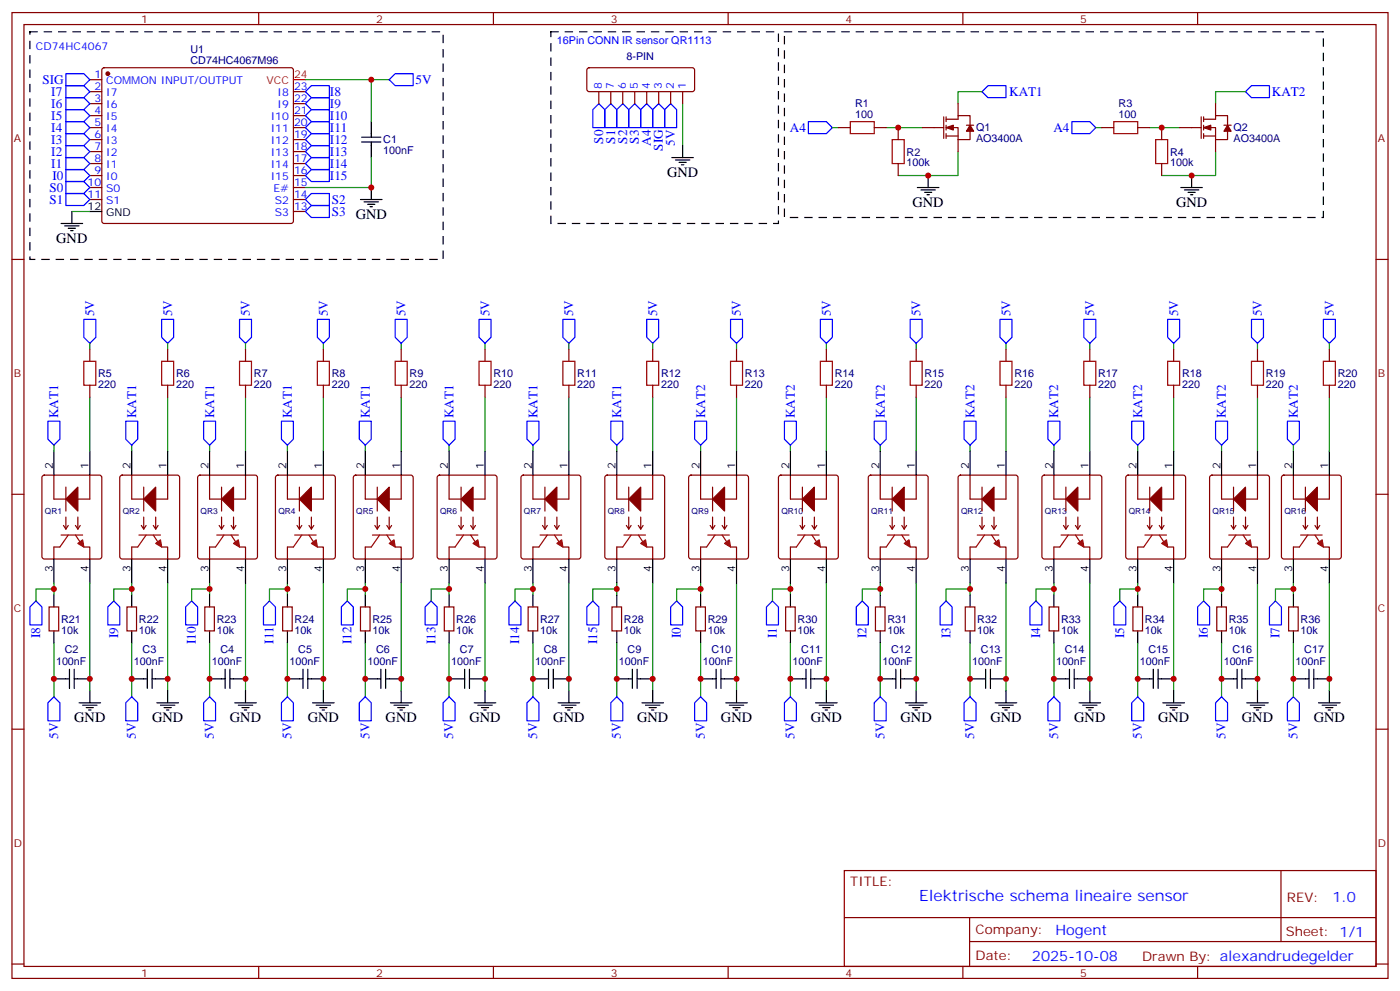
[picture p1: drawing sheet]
<svg xmlns="http://www.w3.org/2000/svg" width="412mm" height="292mm" viewBox="0 0 412 292" stroke-linecap="round" stroke-linejoin="round" font-family="sans-serif">
<g fill="none" stroke="#870000" stroke-width=".35">
<path d="M3.5 3.7h405.4v284.3h-405.4zM7.1 7.2h398.2v277.3h-398.2zM76.2 3.7v3.5M145.3 3.7v3.5M214.5 3.7v3.5M283.6 3.7v3.5M352.8 3.7v3.5M26.5 37.6h3.5M26.5 23.5h3.5M26.5 27h3.5M26.5 30.5h3.5M26.5 34h3.5"/>
<path d="M30.2 20.1l.5-.2h55l.5 .2 .2 .5v44.5l-.2 .5-.5 .2h-55l-.5-.2-.2-.5v-44.5zM86.4 37.6h3.6M86.4 27h3.6M86.4 30.5h3.6M86.4 34h3.6M173.1 20.1l.5-.2h30.3l.5 .2 .2 .5v5.7l-.2 .5-.5 .2h-30.3l-.5-.2-.2-.5v-5.7zM176.4 27v3.5M179.9 27v3.5M183.4 27v3.5M187 27v3.5M190.5 27v3.5M194 27v3.5"/>
<path d="M197.6 27v3.5M201.1 27v3.5M246.9 37.6h3.6M257.5 37.6h3.6M264.6 37.6v3.5M271.6 37.6h6.4M278 34.4v6.3M278.7 35.1h3.5v-1.1h3.6v3.6M278.7 37.6h3.5v3.5M278.7 34.4v1.4M278.7 36.9v1.4M278.7 39.3v1.4"/>
<path d="M282.2 30.5v3.5M284.7 36.9h2.1M285.8 38.3v2.8h-3.6M324.6 37.6h3.5M335.1 37.6h3.6M342.2 37.6v3.5M347.5 37.6h6.3M353.8 34.4v6.3M354.5 35.1h3.6v-1.1h3.5v3.6M354.5 37.6h3.6v3.5M354.5 34.4v1.4M354.5 36.9v1.4"/>
<path d="M354.5 39.3v1.4M358.1 30.5v3.5M360.5 36.9h2.2M361.6 38.3v2.8h-3.5M26.5 41.1h3.5M26.5 44.6h3.5M26.5 48.2h3.5M26.5 51.7h3.5M26.5 55.2h3.5M26.5 58.7h3.5M86.4 41.1h3.6M86.4 44.6h3.6"/>
<path d="M86.4 48.2h3.6M86.4 51.7h3.6M86.4 55.2h3.6M86.4 58.7h3.6M264.6 48.2v3.5M278.7 40h3.5M282.2 41.1v3.5M342.2 48.2v3.5M354.5 40h3.6M358.1 41.1v3.5M3.5 76.4h3.6M86.4 62.3h3.6"/>
<path d="M405.3 76.4h3.6M26.5 102.8v3.6M26.5 113.4v3.5M49.4 102.8v3.6M49.4 113.4v3.5M72.3 102.8v3.6M72.3 113.4v3.5M95.2 102.8v3.6M95.2 113.4v3.5M118.2 102.8v3.6M118.2 113.4v3.5M142.9 102.8v3.6"/>
<path d="M142.9 113.4v3.5M167.6 102.8v3.6M167.6 113.4v3.5M192.3 102.8v3.6M192.3 113.4v3.5M217 102.8v3.6M217 113.4v3.5M243.4 102.8v3.6M243.4 113.4v3.5M269.9 102.8v3.6M269.9 113.4v3.5M296.3 102.8v3.6"/>
<path d="M296.3 113.4v3.5M321 102.8v3.6M321 113.4v3.5M345.7 102.8v3.6M345.7 113.4v3.5M370.4 102.8v3.6M370.4 113.4v3.5M391.6 102.8v3.6M391.6 113.4v3.5M15.9 139.9v7h10.6v-7M38.8 139.9v7h10.6v-7M61.7 139.9v7h10.6v-7"/>
<path d="M84.7 139.9v7h10.5v-7M107.6 139.9v7h10.6v-7M132.3 139.9v7h10.6v-7M157 139.9v7h10.6v-7M181.7 139.9v7h10.6v-7M206.4 139.9v7h10.6v-7M232.8 139.9v7h10.6v-7M259.3 139.9v7h10.6v-7M285.8 139.9v7h10.5v-7M310.4 139.9v7h10.6v-7M335.1 139.9v7h10.6v-7M359.8 139.9v7h10.6v-7"/>
<path d="M381 139.9v7h10.6v-7M3.5 145.5h3.6M12.6 140.1l.5-.2h16.2l.5 .2 .2 .5v23.3l-.2 .5-.5 .2h-16.2l-.5-.3-.3-.4v-23.3zM18.7 154.7l.7 1.1M19.4 143.4v7.1M19.4 152.2v3.6M20.1 154.7l-.7 1.1M22.2 154.7l.7 1.1M22.9 152.2v3.6M23.6 154.7l-.7 1.1M35.5 140.1l.5-.2h16.2l.5 .2 .2 .5v23.3l-.2 .5-.5 .2h-16.2l-.5-.3-.2-.4v-23.3zM41.6 154.7l.7 1.1"/>
<path d="M42.3 143.4v7.1M42.3 152.2v3.6M43 154.7l-.7 1.1M45.2 154.7l.7 1.1M45.9 152.2v3.6M46.6 154.7l-.7 1.1M58.4 140.1l.5-.2h16.2l.5 .2 .2 .5v23.3l-.2 .5-.5 .2h-16.2l-.5-.3-.2-.4v-23.3zM64.6 154.7l.7 1.1M65.3 143.4v7.1M65.3 152.2v3.6M66 154.7l-.7 1.1M68.1 154.7l.7 1.1"/>
<path d="M68.8 152.2v3.6M69.5 154.7l-.7 1.1M81.4 140.1l.4-.2h16.3l.5 .2 .2 .5v23.3l-.3 .5-.4 .2h-16.3l-.5-.3-.2-.4v-23.3zM87.5 154.7l.7 1.1M88.2 143.4v7.1M88.2 152.2v3.6M88.9 154.7l-.7 1.1M91 154.7l.7 1.1M91.7 152.2v3.6M92.4 154.7l-.7 1.1M104.3 140.1l.5-.2h16.2l.5 .2 .2 .5v23.3l-.2 .5-.5 .2h-16.2l-.5-.3-.2-.4v-23.3zM110.4 154.7l.7 1.1"/>
<path d="M111.1 143.4v7.1M111.1 152.2v3.6M111.8 154.7l-.7 1.1M113.9 154.7l.8 1.1M114.7 152.2v3.6M115.4 154.7l-.7 1.1M129 140.1l.5-.2h16.2l.5 .2 .2 .5v23.3l-.2 .5-.5 .2h-16.2l-.5-.3-.2-.4v-23.3zM135.1 154.7l.7 1.1M135.8 143.4v7.1M135.8 152.2v3.6M136.5 154.7l-.7 1.1M138.6 154.7l.7 1.1"/>
<path d="M139.3 152.2v3.6M140.1 154.7l-.8 1.1M153.7 140.1l.5-.2h16.2l.5 .2 .2 .5v23.3l-.2 .5-.5 .2h-16.2l-.5-.3-.2-.4v-23.3zM159.8 154.7l.7 1.1M160.5 143.4v7.1M160.5 152.2v3.6M161.2 154.7l-.7 1.1M163.3 154.7l.7 1.1M164 152.2v3.6M164.7 154.7l-.7 1.1M178.4 140.1l.5-.2h16.2l.5 .2 .2 .5v23.3l-.2 .5-.5 .2h-16.2l-.5-.3-.2-.4v-23.3zM184.5 154.7l.7 1.1"/>
<path d="M185.2 143.4v7.1M185.2 152.2v3.6M185.9 154.7l-.7 1.1M188 154.7l.7 1.1M188.7 152.2v3.6M189.4 154.7l-.7 1.1M203.1 140.1l.5-.2h16.2l.5 .2 .2 .5v23.3l-.2 .5-.5 .2h-16.2l-.5-.3-.3-.4v-23.3zM209.2 154.7l.7 1.1M209.9 143.4v7.1M209.9 152.2v3.6M210.6 154.7l-.7 1.1M212.7 154.7l.7 1.1"/>
<path d="M213.4 152.2v3.6M214.1 154.7l-.7 1.1M229.5 140.1l.5-.2h16.2l.5 .2 .2 .5v23.3l-.2 .5-.5 .2h-16.2l-.5-.3-.2-.4v-23.3zM235.7 154.7l.7 1.1M236.4 143.4v7.1M236.4 152.2v3.6M237.1 154.7l-.7 1.1M239.2 154.7l.7 1.1M239.9 152.2v3.6M240.6 154.7l-.7 1.1M256 140.1l.5-.2h16.2l.5 .2 .2 .5v23.3l-.2 .5-.5 .2h-16.2l-.5-.3-.2-.4v-23.3zM262.1 154.7l.7 1.1"/>
<path d="M262.8 143.4v7.1M262.8 152.2v3.6M263.5 154.7l-.7 1.1M265.6 154.7l.7 1.1M266.3 152.2v3.6M267.1 154.7l-.8 1.1M282.5 140.1l.4-.2h16.3l.5 .2 .2 .5v23.3l-.3 .5-.4 .2h-16.3l-.5-.3-.2-.4v-23.3zM288.6 154.7l.7 1.1M289.3 143.4v7.1M289.3 152.2v3.6M290 154.7l-.7 1.1M292.1 154.7l.7 1.1"/>
<path d="M292.8 152.2v3.6M293.5 154.7l-.7 1.1M307.2 140.1l.4-.2h16.2l.5 .2 .3 .5v23.3l-.3 .5-.5 .2h-16.2l-.5-.3-.2-.4v-23.3zM313.3 154.7l.7 1.1M314 143.4v7.1M314 152.2v3.6M314.7 154.7l-.7 1.1M316.8 154.7l.7 1.1M317.5 152.2v3.6M318.2 154.7l-.7 1.1M331.8 140.1l.5-.2h16.2l.5 .2 .2 .5v23.3l-.2 .5-.5 .2h-16.2l-.5-.3-.2-.4v-23.3zM338 154.7l.7 1.1"/>
<path d="M338.7 143.4v7.1M338.7 152.2v3.6M339.4 154.7l-.7 1.1M341.5 154.7l.7 1.1M342.2 152.2v3.6M342.9 154.7l-.7 1.1M356.5 140.1l.5-.2h16.2l.5 .2 .2 .5v23.3l-.2 .5-.5 .2h-16.2l-.5-.3-.2-.4v-23.3zM362.7 154.7l.7 1.1M363.4 143.4v7.1M363.4 152.2v3.6M364.1 154.7l-.7 1.1M366.2 154.7l.7 1.1"/>
<path d="M366.9 152.2v3.6M367.6 154.7l-.7 1.1M377.7 140.1l.5-.2h16.2l.5 .2 .2 .5v23.3l-.2 .5-.5 .2h-16.2l-.5-.3-.2-.4v-23.3zM383.8 154.7l.7 1.1M384.5 143.4v7.1M384.5 152.2v3.6M385.2 154.7l-.7 1.1M387.3 154.7l.8 1.1M388.1 152.2v3.6M388.8 154.7l-.7 1.1M405.3 145.5h3.6M14.5 178.7h2.8v7h-2.8z"/>
<path d="M17.6 161h-1.7v3.6M24.7 161h1.8v3.6M37.4 178.7h2.8v7h-2.8zM40.6 161h-1.8v3.6M47.6 161h1.8v3.6M60.3 178.7h2.8v7h-2.8zM63.5 161h-1.8v3.6M70.6 161h1.7v3.6M83.3 178.7h2.8v7h-2.8zM86.4 161h-1.7v3.6M93.5 161h1.7v3.6M106.2 178.7h2.8v7h-2.8z"/>
<path d="M109.4 161h-1.8v3.6M116.4 161h1.8v3.6M130.9 178.7h2.8v7h-2.8zM134.1 161h-1.8v3.6M141.1 161h1.8v3.6M155.6 178.7h2.8v7h-2.8zM158.7 161h-1.7v3.6M165.8 161h1.8v3.6M180.3 178.7h2.8v7h-2.8zM183.4 161h-1.7v3.6M190.5 161h1.8v3.6M205 178.7h2.8v7h-2.8z"/>
<path d="M208.1 161h-1.7v3.6M215.2 161h1.8v3.6M231.4 178.7h2.8v7h-2.8zM234.6 161h-1.8v3.6M241.7 161h1.7v3.6M257.9 178.7h2.8v7h-2.8zM261.1 161h-1.8v3.6M268.1 161h1.8v3.6M284.3 178.7h2.9v7h-2.9zM287.5 161h-1.7v3.6M294.6 161h1.7v3.6M309 178.7h2.9v7h-2.9z"/>
<path d="M312.2 161h-1.8v3.6M319.3 161h1.7v3.6M333.7 178.7h2.8v7h-2.8zM336.9 161h-1.8v3.6M344 161h1.7v3.6M358.4 178.7h2.8v7h-2.8zM361.6 161h-1.8v3.6M368.7 161h1.7v3.6M379.6 178.7h2.8v7h-2.8zM382.8 161h-1.8v3.6M389.8 161h1.8v3.6M3.5 214.7h3.6"/>
<path d="M405.3 214.7h3.6M248.7 256.3h156.6v28.2h-156.6zM377.3 256.3v20.9M248.7 270.1h156.5M285.6 277.2h119.6M285.6 270.1v14.2M3.5 283.8h3.6M76.2 284.5v3.5M145.3 284.5v3.5M214.5 284.5v3.5M283.6 284.5v3.5M352.8 284.5v3.5"/>
<path d="M405.3 283.8h3.6"/>
</g>
<g fill="#870000" stroke="#870000" stroke-width=".35">
<path d="M19.4 146.9l3.5-3.5v7.1z"/>
<path d="M42.3 146.9l3.6-3.5v7.1z"/>
<path d="M65.3 146.9l3.5-3.5v7.1z"/>
<path d="M88.2 146.9l3.5-3.5v7.1z"/>
<path d="M111.1 146.9l3.6-3.5v7.1z"/>
<path d="M135.8 146.9l3.5-3.5v7.1z"/>
<path d="M160.5 146.9l3.5-3.5v7.1z"/>
<path d="M185.2 146.9l3.5-3.5v7.1z"/>
<path d="M209.9 146.9l3.5-3.5v7.1z"/>
<path d="M236.4 146.9l3.5-3.5v7.1z"/>
<path d="M262.8 146.9l3.5-3.5v7.1z"/>
<path d="M289.3 146.9l3.5-3.5v7.1z"/>
<path d="M314 146.9l3.5-3.5v7.1z"/>
<path d="M338.7 146.9l3.5-3.5v7.1z"/>
<path d="M363.4 146.9l3.5-3.5v7.1z"/>
<path d="M384.5 146.9l3.6-3.5v7.1z"/>
<path d="M278.7 37.6l2.1-.7v1.4z"/>
<path d="M285.8 36.9l1 1.7h-2.1z"/>
<path d="M354.5 37.6l2.2-.7v1.4z"/>
<path d="M361.6 36.9l1.1 1.7h-2.2z"/>
<circle cx="31.7" cy="21.7" r=".53"/>
</g>
<g fill="none" stroke="#000" stroke-width=".35">
<path d="M109.4 35.8v4.6M106.2 58.7h6.3M106.5 40.4h5.7M106.5 41.8h5.7M107.2 59.4h4.3M109.4 41.8v4.6M109.4 55.2v3.5M197.9 46.4h6.4M199 47.1h4.2M200 47.8h2.1M200.7 48.5h.7M201.1 42.9v3.5"/>
<path d="M270.2 55.2h6.4M271.3 55.9h4.2M272.3 56.6h2.2M273 57.3h.8M273.4 51.7v3.5M347.8 55.2h6.4M348.9 55.9h4.2M350 56.6h2.1M350.7 57.3h.7M351 51.7v3.5M18 65.8h6.3M19 66.5h4.3"/>
<path d="M20.1 67.2h2.1M20.8 67.9h.7M21.2 62.3v3.5M26.5 62.3h3.5M108.3 60.1h2.1M109 60.9h.7M15.9 132.8v7.1M26.5 132.8v7.1M38.8 132.8v7.1M49.4 132.8v7.1M61.7 132.8v7.1M72.3 132.8v7.1"/>
<path d="M84.7 132.8v7.1M95.2 132.8v7.1M107.6 132.8v7.1M118.2 132.8v7.1M132.3 132.8v7.1M142.9 132.8v7.1M157 132.8v7.1M167.6 132.8v7.1M181.7 132.8v7.1M192.3 132.8v7.1M206.4 132.8v7.1M217 132.8v7.1"/>
<path d="M232.8 132.8v7.1M243.4 132.8v7.1M259.3 132.8v7.1M269.9 132.8v7.1M285.8 132.8v7.1M296.3 132.8v7.1M310.4 132.8v7.1M321 132.8v7.1M335.1 132.8v7.1M345.7 132.8v7.1M359.8 132.8v7.1M370.4 132.8v7.1"/>
<path d="M381 132.8v7.1M391.6 132.8v7.1M15.9 164.6v7M15.9 175.2v3.5M26.5 164.6v7M38.8 164.6v7M38.8 175.2v3.5M49.4 164.6v7M61.7 164.6v7M61.7 175.2v3.5M72.3 164.6v7M84.7 164.6v7"/>
<path d="M84.7 175.2v3.5M95.2 164.6v7M107.6 164.6v7M107.6 175.2v3.5M118.2 164.6v7M132.3 164.6v7M132.3 175.2v3.5M142.9 164.6v7M157 164.6v7M157 175.2v3.5M167.6 164.6v7M181.7 164.6v7"/>
<path d="M181.7 175.2v3.5M192.3 164.6v7M206.4 164.6v7M206.4 175.2v3.5M217 164.6v7M232.8 164.6v7M232.8 175.2v3.5M243.4 164.6v7M259.3 164.6v7M259.3 175.2v3.5M269.9 164.6v7M285.8 164.6v7"/>
<path d="M285.8 175.2v3.5M296.3 164.6v7M310.4 164.6v7M310.4 175.2v3.5M321 164.6v7M335.1 164.6v7M335.1 175.2v3.5M345.7 164.6v7M359.8 164.6v7M359.8 175.2v3.5M370.4 164.6v7M381 164.6v7"/>
<path d="M381 175.2v3.5M391.6 164.6v7M15.9 185.7v3.6M15.9 199.8h4.6M20.5 197v5.7M21.9 197v5.7M21.9 199.8h4.6M38.8 199.8h4.6M38.8 185.7v3.6M43.4 197v5.7M44.8 199.8h4.6M44.8 197v5.7"/>
<path d="M61.7 199.8h4.6M61.7 185.7v3.6M66.3 197v5.7M67.7 199.8h4.6M67.7 197v5.7M84.7 199.8h4.6M84.7 185.7v3.6M89.3 197v5.7M90.7 199.8h4.5M90.7 197v5.7M107.6 199.8h4.6M107.6 185.7v3.6"/>
<path d="M112.2 197v5.7M113.6 199.8h4.6M113.6 197v5.7M132.3 199.8h4.6M132.3 185.7v3.6M136.9 197v5.7M138.3 199.8h4.6M138.3 197v5.7M157 199.8h4.6M157 185.7v3.6M161.6 197v5.7M163 199.8h4.6"/>
<path d="M163 197v5.7M181.7 199.8h4.6M181.7 185.7v3.6M186.3 197v5.7M187.7 199.8h4.6M187.7 197v5.7M206.4 199.8h4.6M206.4 185.7v3.6M211 197v5.7M212.4 199.8h4.6M212.4 197v5.7M232.8 199.8h4.6"/>
<path d="M232.8 185.7v3.6M237.4 197v5.7M238.8 199.8h4.6M238.8 197v5.7M259.3 199.8h4.6M259.3 185.7v3.6M263.9 197v5.7M265.3 199.8h4.6M265.3 197v5.7M285.8 199.8h4.5M285.8 185.7v3.6M290.3 197v5.7"/>
<path d="M291.7 199.8h4.6M291.7 197v5.7M310.4 199.8h4.6M310.4 185.7v3.6M315 197v5.7M316.4 199.8h4.6M316.4 197v5.7M335.1 199.8h4.6M335.1 185.7v3.6M339.7 197v5.7M341.1 199.8h4.6M341.1 197v5.7"/>
<path d="M359.8 199.8h4.6M359.8 185.7v3.6M364.4 197v5.7M365.8 199.8h4.6M365.8 197v5.7M381 199.8h4.6M381 185.7v3.6M385.6 197v5.7M387 199.8h4.6M387 197v5.7M23.3 206.9h6.3M24.3 207.6h4.3"/>
<path d="M25.4 208.3h2.1M26.1 209h.7M26.5 203.4v3.5M46.2 206.9h6.4M47.3 207.6h4.2M48.3 208.3h2.1M49 209h.7M49.4 203.4v3.5M69.1 206.9h6.4M70.2 207.6h4.2M71.3 208.3h2.1M72 209h.7"/>
<path d="M72.3 203.4v3.5M92.1 206.9h6.3M93.1 207.6h4.3M94.2 208.3h2.1M94.9 209h.7M95.2 203.4v3.5M115 206.9h6.4M116.1 207.6h4.2M117.1 208.3h2.1M117.8 209h.7M118.2 203.4v3.5M139.7 206.9h6.3"/>
<path d="M140.8 207.6h4.2M141.8 208.3h2.1M142.5 209h.7M142.9 203.4v3.5M164.4 206.9h6.3M165.5 207.6h4.2M166.5 208.3h2.1M167.2 209h.7M167.6 203.4v3.5M189.1 206.9h6.3M190.1 207.6h4.3M191.2 208.3h2.1"/>
<path d="M191.9 209h.7M192.3 203.4v3.5M213.8 206.9h6.3M214.8 207.6h4.3M215.9 208.3h2.1M216.6 209h.7M217 203.4v3.5M240.2 206.9h6.4M241.3 207.6h4.2M242.4 208.3h2.1M243.1 209h.7M243.4 203.4v3.5"/>
<path d="M266.7 206.9h6.3M267.8 207.6h4.2M268.8 208.3h2.1M269.5 209h.7M269.9 203.4v3.5M293.2 206.9h6.3M294.2 207.6h4.2M295.3 208.3h2.1M296 209h.7M296.3 203.4v3.5M317.9 206.9h6.3M318.9 207.6h4.2"/>
<path d="M320 208.3h2.1M320.7 209h.7M321 203.4v3.5M342.5 206.9h6.4M343.6 207.6h4.2M344.7 208.3h2.1M345.4 209h.7M345.7 203.4v3.5M367.2 206.9h6.4M368.3 207.6h4.2M369.4 208.3h2.1M370.1 209h.7"/>
<path d="M370.4 203.4v3.5M388.4 206.9h6.4M389.5 207.6h4.2M390.5 208.3h2.1M391.2 209h.7M391.6 203.4v3.5"/>
</g>
<g fill="#a10000" stroke="#a10000" stroke-width=".35">
<path d="M22.9 160l1.4-1.1 .4 2.1z"/>
<path d="M45.9 160l1.4-1.1 .3 2.1z"/>
<path d="M68.8 160l1.4-1.1 .4 2.1z"/>
<path d="M91.7 160l1.4-1.1 .4 2.1z"/>
<path d="M114.7 160l1.4-1.1 .3 2.1z"/>
<path d="M139.3 160l1.5-1.1 .3 2.1z"/>
<path d="M164 160l1.5-1.1 .3 2.1z"/>
<path d="M188.7 160l1.4-1.1 .4 2.1z"/>
<path d="M213.4 160l1.4-1.1 .4 2.1z"/>
<path d="M239.9 160l1.4-1.1 .4 2.1z"/>
<path d="M266.3 160l1.5-1.1 .3 2.1z"/>
<path d="M292.8 160l1.4-1.1 .4 2.1z"/>
<path d="M317.5 160l1.4-1.1 .4 2.1z"/>
<path d="M342.2 160l1.4-1.1 .4 2.1z"/>
<path d="M366.9 160l1.4-1.1 .4 2.1z"/>
<path d="M388.1 160l1.4-1.1 .3 2.1z"/>
</g>
<g fill="none" stroke="#a10000" stroke-width=".35">
<path d="M250.5 35.8h7v3.5h-7zM328.1 35.8h7v3.5h-7zM262.8 41.1h3.5v7.1h-3.5zM340.4 41.1h3.6v7.1h-3.6zM24.7 106.4h3.5v7h-3.5zM47.6 106.4h3.6v7h-3.6zM70.6 106.4h3.5v7h-3.5zM93.5 106.4h3.5v7h-3.5zM116.4 106.4h3.5v7h-3.5zM141.1 106.4h3.5v7h-3.5zM165.8 106.4h3.5v7h-3.5zM190.5 106.4h3.5v7h-3.5z"/>
<path d="M215.2 106.4h3.5v7h-3.5zM241.7 106.4h3.5v7h-3.5zM268.1 106.4h3.5v7h-3.5zM294.6 106.4h3.5v7h-3.5zM319.3 106.4h3.5v7h-3.5zM344 106.4h3.5v7h-3.5zM368.7 106.4h3.5v7h-3.5zM389.8 106.4h3.5v7h-3.5zM18 157.5h6.3M20.1 157.5l-2.5 3.5M22.2 157.5l1.4 2.1M40.9 157.5h6.4"/>
<path d="M43 157.5l-2.4 3.5M45.2 157.5l1.4 2.1M63.9 157.5h6.3M66 157.5l-2.5 3.5M68.1 157.5l1.4 2.1M86.8 157.5h6.3M88.9 157.5l-2.5 3.5M91 157.5l1.4 2.1M109.7 157.5h6.4M111.8 157.5l-2.4 3.5M113.9 157.5l1.5 2.1M134.4 157.5h6.4"/>
<path d="M136.5 157.5l-2.4 3.5M138.6 157.5l1.5 2.1M159.1 157.5h6.4M161.2 157.5l-2.5 3.5M163.3 157.5l1.4 2.1M183.8 157.5h6.3M185.9 157.5l-2.5 3.5M188 157.5l1.4 2.1M208.5 157.5h6.3M210.6 157.5l-2.5 3.5M212.7 157.5l1.4 2.1M234.9 157.5h6.4"/>
<path d="M237.1 157.5l-2.5 3.5M239.2 157.5l1.4 2.1M261.4 157.5h6.4M263.5 157.5l-2.4 3.5M265.6 157.5l1.5 2.1M287.9 157.5h6.3M290 157.5l-2.5 3.5M292.1 157.5l1.4 2.1M312.6 157.5h6.3M314.7 157.5l-2.5 3.5M316.8 157.5l1.4 2.1M337.3 157.5h6.3"/>
<path d="M339.4 157.5l-2.5 3.5M341.5 157.5l1.4 2.1M361.9 157.5h6.4M364.1 157.5l-2.5 3.5M366.2 157.5l1.4 2.1M383.1 157.5h6.4M385.2 157.5l-2.4 3.5M387.3 157.5l1.5 2.1"/>
</g>
<g fill="none" stroke="#008700" stroke-width=".35">
<path d="M90 23.5h24.7M109.4 23.5v12.3M201.1 30.5v12.4M245.2 37.6h1.7M261.1 37.6h10.5M289.3 27h-7.1v3.5M322.8 37.6h1.8M338.7 37.6h8.8M366.9 27h-8.8v3.5M109.4 46.4v8.8h-19.4M282.2 44.6v7.1h-17.6M358.1 44.6v7.1h-15.9"/>
<path d="M21.2 62.3h5.3M26.5 116.9v15.9M26.5 101.1v1.7M49.4 116.9v15.9M49.4 101.1v1.7M72.3 116.9v15.9M72.3 101.1v1.7M95.2 116.9v15.9M95.2 101.1v1.7M118.2 116.9v15.9M118.2 101.1v1.7M142.9 116.9v15.9"/>
<path d="M142.9 101.1v1.7M167.6 116.9v15.9M167.6 101.1v1.7M192.3 116.9v15.9M192.3 101.1v1.7M217 116.9v15.9M217 101.1v1.7M243.4 116.9v15.9M243.4 101.1v1.7M269.9 116.9v15.9M269.9 101.1v1.7M296.3 116.9v15.9"/>
<path d="M296.3 101.1v1.7M321 101.1v1.7M321 116.9v15.9M345.7 116.9v15.9M345.7 101.1v1.7M370.4 116.9v15.9M370.4 101.1v1.7M391.6 116.9v15.9M391.6 101.1v1.7M15.9 131.1v1.7M38.8 131.1v1.7M61.7 131.1v1.7"/>
<path d="M84.7 131.1v1.7M107.6 131.1v1.7M132.3 131.1v1.7M157 131.1v1.7M181.7 131.1v1.7M206.4 131.1v1.7M232.8 131.1v1.7M259.3 131.1v1.7M285.8 131.1v1.7M310.4 131.1v1.7M335.1 131.1v1.7M359.8 131.1v1.7"/>
<path d="M381 131.1v1.7M15.9 173.4h-5.3v3.5M15.9 171.6v3.6M26.5 171.6v31.8M38.8 173.4h-5.3v3.5M38.8 171.6v3.6M49.4 171.6v31.8M61.7 173.4h-5.3v3.5M61.7 171.6v3.6M72.3 171.6v31.8M84.7 173.4h-5.3v3.5M84.7 171.6v3.6"/>
<path d="M95.2 171.6v31.8M107.6 173.4h-5.3v3.5M107.6 171.6v3.6M118.2 171.6v31.8M132.3 173.4h-5.3v3.5M132.3 171.6v3.6M142.9 171.6v31.8M157 173.4h-5.3v3.5M157 171.6v3.6M167.6 171.6v31.8M181.7 173.4h-7.1v3.5M181.7 171.6v3.6"/>
<path d="M192.3 171.6v31.8M206.4 173.4h-7.1v3.5M206.4 171.6v3.6M217 171.6v31.8M232.8 173.4h-5.3v3.5M232.8 171.6v3.6M243.4 171.6v31.8M259.3 173.4h-5.3v3.5M259.3 171.6v3.6M269.9 171.6v31.8M285.8 173.4h-7.1v3.5M285.8 171.6v3.6"/>
<path d="M296.3 171.6v31.8M310.4 173.4h-5.2v3.5M310.4 171.6v3.6M321 171.6v31.8M335.1 173.4h-5.3v3.5M335.1 171.6v3.6M345.7 171.6v31.8M359.8 173.4h-5.3v3.5M359.8 171.6v3.6M370.4 171.6v31.8M381 173.4h-5.3v3.5M381 171.6v3.6"/>
<path d="M391.6 171.6v31.8M15.9 189.3v15.8M38.8 189.3v15.8M61.7 189.3v15.8M84.7 189.3v15.8M107.6 189.3v15.8M132.3 189.3v15.8M157 189.3v15.8M181.7 189.3v15.8M206.4 189.3v15.8M232.8 189.3v15.8M259.3 189.3v15.8"/>
<path d="M285.8 189.3v15.8M310.4 189.3v15.8M335.1 189.3v15.8M359.8 189.3v15.8M381 189.3v15.8"/>
</g>
<g fill="none" stroke="#00f" stroke-width=".35">
<path d="M19.4 21.7h5.3l1.8 1.8-1.8 1.7h-5.3zM19.4 25.2h5.3l1.8 1.8-1.8 1.8h-5.3zM19.4 28.8h5.3l1.8 1.7-1.8 1.8h-5.3zM19.4 32.3h5.3l1.8 1.7-1.8 1.8h-5.3zM19.4 35.8h5.3l1.8 1.8-1.8 1.7h-5.3zM19.4 39.3h5.3l1.8 1.8-1.8 1.8h-5.3zM90 34l1.7-1.7h5.3v3.5h-5.3zM91.7 25.2h5.3v3.6h-5.3l-1.7-1.8zM91.7 28.8h5.3v3.5h-5.3l-1.7-1.8zM91.7 35.8h5.3v3.5h-5.3l-1.7-1.7zM116.4 21.7h5.3v3.5h-5.3l-1.7-1.7zM176.4 30.5l1.8 1.8v5.3h-3.6v-5.3z"/>
<path d="M179.9 30.5l1.8 1.8v5.3h-3.5v-5.3zM183.4 30.5l1.8 1.8v5.3h-3.5v-5.3zM187 30.5l1.7 1.8v5.3h-3.5v-5.3zM190.5 30.5l1.8 1.8v5.3h-3.6v-5.3zM194 30.5l1.8 1.8v5.3h-3.5v-5.3zM197.6 30.5l1.7 1.8v5.3h-3.5v-5.3zM238.1 35.8h5.3l1.8 1.8-1.8 1.7h-5.3zM291 25.2h5.3v3.6h-5.3l-1.7-1.8zM315.7 35.8h5.3l1.8 1.8-1.8 1.7h-5.3zM366.9 27l1.8-1.8h5.2v3.6h-5.2zM19.4 42.9h5.3l1.8 1.7-1.8 1.8h-5.3zM19.4 46.4h5.3l1.8 1.8-1.8 1.7h-5.3z"/>
<path d="M19.4 49.9h5.3l1.8 1.8-1.8 1.7h-5.3zM19.4 53.4h5.3l1.8 1.8-1.8 1.8h-5.3zM19.4 57h5.3l1.8 1.7-1.8 1.8h-5.3zM90 41.1l1.7-1.8h5.3v3.6h-5.3zM90 44.6l1.7-1.7h5.3v3.5h-5.3zM90 48.2l1.7-1.8h5.3v3.5h-5.3zM90 51.7l1.7-1.8h5.3v3.5h-5.3zM90 58.7l1.7-1.7h5.3v3.5h-5.3zM90 62.3l1.7-1.8h5.3v3.5h-5.3zM24.7 94h3.5v5.3l-1.7 1.8-1.8-1.8zM47.6 94h3.6v5.3l-1.8 1.8-1.8-1.8zM70.6 94h3.5v5.3l-1.8 1.8-1.7-1.8z"/>
<path d="M93.5 94h3.5v5.3l-1.8 1.8-1.7-1.8zM116.4 94h3.5v5.3l-1.7 1.8-1.8-1.8zM141.1 94h3.5v5.3l-1.7 1.8-1.8-1.8zM165.8 94h3.5v5.3l-1.7 1.8-1.8-1.8zM190.5 94h3.5v5.3l-1.7 1.8-1.8-1.8zM215.2 94h3.5v5.3l-1.7 1.8-1.8-1.8zM241.7 94h3.5v5.3l-1.8 1.8-1.7-1.8zM268.1 94h3.5v5.3l-1.7 1.8-1.8-1.8zM294.6 94h3.5v5.3l-1.8 1.8-1.7-1.8zM319.3 94h3.5v5.3l-1.8 1.8-1.7-1.8zM344 94h3.5v5.3l-1.8 1.8-1.7-1.8zM368.7 94h3.5v5.3l-1.8 1.8-1.7-1.8z"/>
<path d="M389.8 94h3.5v5.3l-1.7 1.8-1.8-1.8zM14.1 124h3.5v5.3l-1.7 1.8-1.8-1.8zM37 124h3.6v5.3l-1.8 1.8-1.8-1.8zM60 124h3.5v5.3l-1.8 1.8-1.7-1.8zM82.9 124h3.5v5.3l-1.7 1.8-1.8-1.8zM105.8 124h3.6v5.3l-1.8 1.8-1.8-1.8zM130.5 124h3.6v5.3l-1.8 1.8-1.8-1.8zM155.2 124h3.5v5.3l-1.7 1.8-1.8-1.8zM179.9 124h3.5v5.3l-1.7 1.8-1.8-1.8zM204.6 124h3.5v5.3l-1.7 1.8-1.8-1.8zM231.1 124h3.5v5.3l-1.8 1.8-1.7-1.8zM257.5 124h3.6v5.3l-1.8 1.8-1.8-1.8z"/>
<path d="M284 124h3.5v5.3l-1.7 1.8-1.8-1.8zM308.7 124h3.5v5.3l-1.8 1.8-1.7-1.8zM333.4 124h3.5v5.3l-1.8 1.8-1.7-1.8zM358.1 124h3.5v5.3l-1.8 1.8-1.7-1.8zM379.2 124h3.6v5.3l-1.8 1.8-1.8-1.8zM8.8 178.7l1.8-1.8 1.7 1.8v5.3h-3.5zM33.5 176.9l1.8 1.8v5.3h-3.6v-5.3zM54.7 178.7l1.7-1.8 1.8 1.8v5.3h-3.5zM79.4 176.9l1.7 1.8v5.3h-3.5v-5.3zM102.3 176.9l1.8 1.8v5.3h-3.6v-5.3zM127 176.9l1.8 1.8v5.3h-3.6v-5.3zM151.7 176.9l1.8 1.8v5.3h-3.6v-5.3z"/>
<path d="M174.6 176.9l1.8 1.8v5.3h-3.5v-5.3zM199.3 176.9l1.8 1.8v5.3h-3.5v-5.3zM227.5 176.9l1.8 1.8v5.3h-3.5v-5.3zM254 176.9l1.8 1.8v5.3h-3.6v-5.3zM278.7 176.9l1.8 1.8v5.3h-3.6v-5.3zM305.2 176.9l1.7 1.8v5.3h-3.5v-5.3zM329.8 176.9l1.8 1.8v5.3h-3.5v-5.3zM354.5 176.9l1.8 1.8v5.3h-3.5v-5.3zM375.7 176.9l1.8 1.8v5.3h-3.6v-5.3zM14.1 206.9l1.8-1.8 1.7 1.8v5.3h-3.5zM37 206.9l1.8-1.8 1.8 1.8v5.3h-3.6zM61.7 205.1l1.8 1.8v5.3h-3.5v-5.3z"/>
<path d="M84.7 205.1l1.7 1.8v5.3h-3.5v-5.3zM105.8 206.9l1.8-1.8 1.8 1.8v5.3h-3.6zM132.3 205.1l1.8 1.8v5.3h-3.6v-5.3zM157 205.1l1.7 1.8v5.3h-3.5v-5.3zM181.7 205.1l1.7 1.8v5.3h-3.5v-5.3zM204.6 206.9l1.8-1.8 1.7 1.8v5.3h-3.5zM231.1 206.9l1.7-1.8 1.8 1.8v5.3h-3.5zM259.3 205.1l1.8 1.8v5.3h-3.6v-5.3zM284 206.9l1.8-1.8 1.7 1.8v5.3h-3.5zM310.4 205.1l1.8 1.8v5.3h-3.5v-5.3zM333.4 206.9l1.7-1.8 1.8 1.8v5.3h-3.5zM359.8 205.1l1.8 1.8v5.3h-3.5v-5.3z"/>
<path d="M381 205.1l1.8 1.8v5.3h-3.6v-5.3z"/>
</g>
<path d="M8.8 9.3h121.7v67.1h-121.7zM162.3 9.3h67v56.5h-67zM231.1 9.3h158.7v54.7h-158.7z" fill="none" stroke="#000" stroke-width=".35" stroke-dasharray="2.1 2.1"/>
<path d="M86.4 23.5h3.6" fill="none" stroke="#f00" stroke-width=".35"/>
<g fill="#c00">
<circle cx="273.4" cy="51.7" r=".88"/>
<circle cx="351" cy="51.7" r=".88"/>
<circle cx="15.9" cy="199.8" r=".88"/>
<circle cx="26.5" cy="199.8" r=".88"/>
<circle cx="49.4" cy="199.8" r=".88"/>
<circle cx="38.8" cy="199.8" r=".88"/>
<circle cx="72.3" cy="199.8" r=".88"/>
<circle cx="61.7" cy="199.8" r=".88"/>
<circle cx="95.3" cy="199.8" r=".88"/>
<circle cx="84.7" cy="199.8" r=".88"/>
<circle cx="118.2" cy="199.8" r=".88"/>
<circle cx="107.6" cy="199.8" r=".88"/>
<circle cx="142.9" cy="199.8" r=".88"/>
<circle cx="132.3" cy="199.8" r=".88"/>
<circle cx="167.6" cy="199.8" r=".88"/>
<circle cx="157" cy="199.8" r=".88"/>
<circle cx="192.3" cy="199.8" r=".88"/>
<circle cx="181.7" cy="199.8" r=".88"/>
<circle cx="217" cy="199.8" r=".88"/>
<circle cx="206.4" cy="199.8" r=".88"/>
<circle cx="243.4" cy="199.8" r=".88"/>
<circle cx="232.8" cy="199.8" r=".88"/>
<circle cx="269.9" cy="199.8" r=".88"/>
<circle cx="259.3" cy="199.8" r=".88"/>
<circle cx="296.3" cy="199.8" r=".88"/>
<circle cx="285.8" cy="199.8" r=".88"/>
<circle cx="321" cy="199.8" r=".88"/>
<circle cx="310.4" cy="199.8" r=".88"/>
<circle cx="345.7" cy="199.8" r=".88"/>
<circle cx="335.1" cy="199.8" r=".88"/>
<circle cx="370.4" cy="199.8" r=".88"/>
<circle cx="359.8" cy="199.8" r=".88"/>
<circle cx="15.9" cy="173.4" r=".88"/>
<circle cx="38.8" cy="173.4" r=".88"/>
<circle cx="61.7" cy="173.4" r=".88"/>
<circle cx="84.7" cy="173.4" r=".88"/>
<circle cx="107.6" cy="173.4" r=".88"/>
<circle cx="132.3" cy="173.4" r=".88"/>
<circle cx="157" cy="173.4" r=".88"/>
<circle cx="181.7" cy="173.4" r=".88"/>
<circle cx="206.4" cy="173.4" r=".88"/>
<circle cx="232.8" cy="173.4" r=".88"/>
<circle cx="259.3" cy="173.4" r=".88"/>
<circle cx="285.8" cy="173.4" r=".88"/>
<circle cx="310.4" cy="173.4" r=".88"/>
<circle cx="335.1" cy="173.4" r=".88"/>
<circle cx="381" cy="199.8" r=".88"/>
<circle cx="391.6" cy="199.8" r=".88"/>
<circle cx="359.8" cy="173.4" r=".88"/>
<circle cx="381" cy="173.4" r=".88"/>
<circle cx="264.6" cy="37.6" r=".88"/>
<circle cx="342.2" cy="37.6" r=".88"/>
<circle cx="109.4" cy="23.5" r=".88"/>
<circle cx="109.4" cy="55.2" r=".88"/>
</g>
<text font-size="4.6" fill="#00f" x="270.8" y="265.3">Elektrische schema lineaire sensor</text>
<g font-size="4.2">
<text x="196.5" y="52">GND</text>
<text x="268.8" y="60.9">GND</text>
<text x="346.4" y="60.9">GND</text>
<text x="16.6" y="71.4">GND</text>
<text x="21.9" y="212.5">GND</text>
<text x="44.8" y="212.5">GND</text>
<text x="67.7" y="212.5">GND</text>
<text x="90.7" y="212.5">GND</text>
<text x="113.6" y="212.5">GND</text>
<text x="138.3" y="212.5">GND</text>
<text x="163" y="212.5">GND</text>
<text x="187.7" y="212.5">GND</text>
<text x="212.4" y="212.5">GND</text>
<text x="238.8" y="212.5">GND</text>
<text x="265.3" y="212.5">GND</text>
<text x="291.7" y="212.5">GND</text>
<text x="316.4" y="212.5">GND</text>
<text x="341.1" y="212.5">GND</text>
<text x="365.8" y="212.5">GND</text>
<text x="387" y="212.5">GND</text>
</g>
<g font-size="4.2" fill="#00f">
<text x="392.5" y="265.6">1.0</text>
<text x="310.9" y="275.1">Hogent</text>
<text x="304" y="282.9">2025-10-08</text>
</g>
<g font-size="3.9" fill="#00f">
<text x="12.5" y="24.7">SIG</text>
<text x="15.1" y="28.3">I7</text>
<text x="97.2" y="28.3">I8</text>
<text x="122.4" y="24.8">5V</text>
<text x="297.3" y="28.3">KAT1</text>
<text x="374.6" y="28.2">KAT2</text>
<text x="15.1" y="31.8">I6</text>
<text x="15.1" y="35.3">I5</text>
<text x="97.2" y="31.8">I9</text>
<text x="97.2" y="35.3">I10</text>
<text x="15.1" y="38.9">I4</text>
<text x="97.2" y="38.9">I11</text>
<text x="232.7" y="38.8">A4</text>
<text x="310.3" y="38.8">A4</text>
<text x="15.1" y="42.4">I3</text>
<text x="15.1" y="45.9">I2</text>
<text x="97.2" y="42.4">I12</text>
<text x="97.2" y="45.9">I13</text>
<text x="177.6" y="42.2" transform="rotate(-90 177.6 42.2)">S0</text>
<text x="181.2" y="42.2" transform="rotate(-90 181.2 42.2)">S1</text>
<text x="184.7" y="42.2" transform="rotate(-90 184.7 42.2)">S2</text>
<text x="188.2" y="42.2" transform="rotate(-90 188.2 42.2)">S3</text>
<text x="191.7" y="42.9" transform="rotate(-90 191.7 42.9)">A4</text>
<text x="195.3" y="44.3" transform="rotate(-90 195.3 44.3)">SIG</text>
<text x="198.8" y="42.9" transform="rotate(-90 198.8 42.9)">5V</text>
<text x="15.1" y="49.5">I1</text>
<text x="15.5" y="52.9">I0</text>
<text x="97.2" y="49.5">I14</text>
<text x="97.2" y="53">I15</text>
<text x="14.6" y="56.5">S0</text>
<text x="14.6" y="60">S1</text>
<text x="97.7" y="60.1">S2</text>
<text x="97.7" y="63.6">S3 GND</text>
<text x="27.8" y="93.1" transform="rotate(-90 27.8 93.1)">5V</text>
<text x="50.7" y="93.1" transform="rotate(-90 50.7 93.1)">5V</text>
<text x="73.6" y="93.1" transform="rotate(-90 73.6 93.1)">5V</text>
<text x="96.6" y="93.1" transform="rotate(-90 96.6 93.1)">5V</text>
<text x="119.5" y="93.1" transform="rotate(-90 119.5 93.1)">5V</text>
<text x="144.2" y="93.1" transform="rotate(-90 144.2 93.1)">5V</text>
<text x="168.9" y="93.1" transform="rotate(-90 168.9 93.1)">5V</text>
<text x="193.6" y="93.1" transform="rotate(-90 193.6 93.1)">5V</text>
<text x="218.3" y="93.1" transform="rotate(-90 218.3 93.1)">5V</text>
<text x="244.7" y="93.1" transform="rotate(-90 244.7 93.1)">5V</text>
<text x="271.2" y="93.1" transform="rotate(-90 271.2 93.1)">5V</text>
<text x="297.6" y="93.1" transform="rotate(-90 297.6 93.1)">5V</text>
<text x="322.3" y="93.1" transform="rotate(-90 322.3 93.1)">5V</text>
<text x="347" y="93.1" transform="rotate(-90 347 93.1)">5V</text>
<text x="371.7" y="93.1" transform="rotate(-90 371.7 93.1)">5V</text>
<text x="392.9" y="93.1" transform="rotate(-90 392.9 93.1)">5V</text>
<text x="17.2" y="123.1" transform="rotate(-90 17.2 123.1)">KAT1</text>
<text x="40.1" y="123.1" transform="rotate(-90 40.1 123.1)">KAT1</text>
<text x="63" y="123.1" transform="rotate(-90 63 123.1)">KAT1</text>
<text x="86" y="123.1" transform="rotate(-90 86 123.1)">KAT1</text>
<text x="108.9" y="123.1" transform="rotate(-90 108.9 123.1)">KAT1</text>
<text x="133.6" y="123.1" transform="rotate(-90 133.6 123.1)">KAT1</text>
<text x="158.3" y="123.1" transform="rotate(-90 158.3 123.1)">KAT1</text>
<text x="183" y="123.1" transform="rotate(-90 183 123.1)">KAT1</text>
<text x="207.7" y="123.1" transform="rotate(-90 207.7 123.1)">KAT2</text>
<text x="234.1" y="123.1" transform="rotate(-90 234.1 123.1)">KAT2</text>
<text x="260.6" y="123.1" transform="rotate(-90 260.6 123.1)">KAT2</text>
<text x="287.1" y="123.1" transform="rotate(-90 287.1 123.1)">KAT2</text>
<text x="311.7" y="123.1" transform="rotate(-90 311.7 123.1)">KAT2</text>
<text x="336.4" y="123.1" transform="rotate(-90 336.4 123.1)">KAT2</text>
<text x="361.1" y="123.1" transform="rotate(-90 361.1 123.1)">KAT2</text>
<text x="382.3" y="123.1" transform="rotate(-90 382.3 123.1)">KAT2</text>
<text x="11.9" y="187.8" transform="rotate(-90 11.9 187.8)">I8</text>
<text x="34.8" y="187.8" transform="rotate(-90 34.8 187.8)">I9</text>
<text x="57.7" y="189.7" transform="rotate(-90 57.7 189.7)">I10</text>
<text x="80.6" y="189.6" transform="rotate(-90 80.6 189.6)">I11</text>
<text x="103.5" y="189.7" transform="rotate(-90 103.5 189.7)">I12</text>
<text x="128.3" y="189.7" transform="rotate(-90 128.3 189.7)">I13</text>
<text x="152.9" y="189.7" transform="rotate(-90 152.9 189.7)">I14</text>
<text x="175.9" y="189.7" transform="rotate(-90 175.9 189.7)">I15</text>
<text x="200.5" y="187.8" transform="rotate(-90 200.5 187.8)">I0</text>
<text x="228.8" y="187.8" transform="rotate(-90 228.8 187.8)">I1</text>
<text x="255.3" y="187.8" transform="rotate(-90 255.3 187.8)">I2</text>
<text x="280" y="187.8" transform="rotate(-90 280 187.8)">I3</text>
<text x="306.4" y="187.8" transform="rotate(-90 306.4 187.8)">I4</text>
<text x="331.1" y="187.8" transform="rotate(-90 331.1 187.8)">I5</text>
<text x="355.8" y="187.8" transform="rotate(-90 355.8 187.8)">I6</text>
<text x="376.9" y="187.8" transform="rotate(-90 376.9 187.8)">I7</text>
<text x="17.1" y="217.5" transform="rotate(-90 17.1 217.5)">5V</text>
<text x="40" y="217.5" transform="rotate(-90 40 217.5)">5V</text>
<text x="62.9" y="217.5" transform="rotate(-90 62.9 217.5)">5V</text>
<text x="85.9" y="217.5" transform="rotate(-90 85.9 217.5)">5V</text>
<text x="108.8" y="217.5" transform="rotate(-90 108.8 217.5)">5V</text>
<text x="133.5" y="217.5" transform="rotate(-90 133.5 217.5)">5V</text>
<text x="158.2" y="217.5" transform="rotate(-90 158.2 217.5)">5V</text>
<text x="182.9" y="217.5" transform="rotate(-90 182.9 217.5)">5V</text>
<text x="207.6" y="217.5" transform="rotate(-90 207.6 217.5)">5V</text>
<text x="234" y="217.5" transform="rotate(-90 234 217.5)">5V</text>
<text x="260.5" y="217.5" transform="rotate(-90 260.5 217.5)">5V</text>
<text x="287" y="217.5" transform="rotate(-90 287 217.5)">5V</text>
<text x="311.7" y="217.5" transform="rotate(-90 311.7 217.5)">5V</text>
<text x="336.3" y="217.5" transform="rotate(-90 336.3 217.5)">5V</text>
<text x="361" y="217.5" transform="rotate(-90 361 217.5)">5V</text>
<text x="382.2" y="217.5" transform="rotate(-90 382.2 217.5)">5V</text>
</g>
<g font-size="3.9" fill="#800">
<text x="250.5" y="260.9">TITLE:</text>
<text x="379.1" y="265.6">REV:</text>
<text x="287.4" y="275.1">Company:</text>
<text x="378.7" y="275.7">Sheet: 1/1</text>
<text x="287.4" y="282.8">Date:</text>
<text x="336.4" y="282.8">Drawn By: alexandrudegelder</text>
</g>
<g font-size="3.2" fill="#800">
<text x="41.6" y="6.7">1</text>
<text x="110.8" y="6.7">2</text>
<text x="179.9" y="6.7">3</text>
<text x="249.1" y="6.7">4</text>
<text x="318.2" y="6.7">5</text>
<text x="4.1" y="41.8">A</text>
<text x="405.9" y="41.8">A</text>
<text x="4.1" y="110.9">B</text>
<text x="405.9" y="110.9">B</text>
<text x="4.1" y="180.1">C</text>
<text x="405.9" y="180.1">C</text>
<text x="4.1" y="249.2">D</text>
<text x="405.9" y="249.2">D</text>
<text x="41.6" y="287.5">1</text>
<text x="110.8" y="287.5">2</text>
<text x="179.9" y="287.5">3</text>
<text x="249.1" y="287.5">4</text>
<text x="318.2" y="287.5">5</text>
</g>
<g font-size="3.2" fill="#00f">
<text x="10.6" y="14.6">CD74HC4067</text>
<text x="164" y="12.9">16Pin CONN IR sensor QR1113</text>
<text x="27.8" y="23.1">1</text>
<text x="27.8" y="26.6">2</text>
<text x="31.3" y="24.9">COMMON INPUT/OUTPUT</text>
<text x="31.3" y="28.4">I7</text>
<text x="81.8" y="28.4">I8</text>
<text x="86.6" y="26.6">23</text>
<text x="177.3" y="26.3" transform="rotate(-90 177.3 26.3)">8</text>
<text x="180.8" y="26.3" transform="rotate(-90 180.8 26.3)">7</text>
<text x="184.3" y="26.3" transform="rotate(-90 184.3 26.3)">6</text>
<text x="187.9" y="26.3" transform="rotate(-90 187.9 26.3)">5</text>
<text x="191.4" y="26.3" transform="rotate(-90 191.4 26.3)">4</text>
<text x="194.9" y="26.3" transform="rotate(-90 194.9 26.3)">3</text>
<text x="198.5" y="26.3" transform="rotate(-90 198.5 26.3)">2</text>
<text x="202" y="26.3" transform="rotate(-90 202 26.3)">1</text>
<text x="27.8" y="30.2">3</text>
<text x="27.8" y="33.7">4</text>
<text x="31.3" y="31.9">I6</text>
<text x="31.3" y="35.5">I5</text>
<text x="79.8" y="35.5">I10</text>
<text x="81.8" y="31.9">I9</text>
<text x="86.6" y="33.7">21</text>
<text x="86.6" y="30.2">22</text>
<text x="27.8" y="37.2">5</text>
<text x="27.8" y="40.7">6</text>
<text x="31.3" y="39">I4</text>
<text x="79.8" y="39">I11</text>
<text x="86.6" y="40.7">19</text>
<text x="86.6" y="37.2">20</text>
<text x="27.8" y="44.3">7</text>
<text x="27.8" y="47.8">8</text>
<text x="31.3" y="42.5">I3</text>
<text x="31.3" y="46">I2</text>
<text x="79.8" y="46">I13</text>
<text x="79.8" y="42.5">I12</text>
<text x="86.6" y="47.8">17</text>
<text x="86.6" y="44.3">18</text>
<text x="27.8" y="51.3">9</text>
<text x="31.3" y="49.6">I1</text>
<text x="31.3" y="53.1">I0</text>
<text x="79.8" y="53.1">I15</text>
<text x="79.8" y="49.6">I14</text>
<text x="86.6" y="51.3">16</text>
<text x="25.8" y="54.9">10</text>
<text x="25.8" y="58.4">11</text>
<text x="31.3" y="56.6">S0</text>
<text x="80.5" y="56.6">E#</text>
<text x="86.6" y="58.4">14</text>
<text x="86.6" y="54.9">15</text>
<text x="31.3" y="60.1">S1</text>
<text x="80.9" y="63.7">S3</text>
<text x="80.9" y="60.1">S2</text>
<text x="86.6" y="61.9">13</text>
</g>
<g font-size="3.2" fill="#000080">
<text x="56.1" y="15.7">U1</text>
<text x="184.5" y="17.6">8-PIN</text>
<text x="56.1" y="18.9">CD74HC4067M96</text>
<text x="251.9" y="34.7">100</text>
<text x="251.9" y="31.6">R1</text>
<text x="329.5" y="34.7">100</text>
<text x="329.5" y="31.6">R3</text>
<text x="287.5" y="41.8">AO3400A</text>
<text x="287.5" y="38.6">Q1</text>
<text x="363.4" y="41.8">AO3400A</text>
<text x="363.4" y="38.6">Q2</text>
<text x="112.9" y="45.4">100nF</text>
<text x="112.9" y="42.2">C1</text>
<text x="267.1" y="45.8">R2</text>
<text x="344.7" y="45.8">R4</text>
<text x="267.1" y="48.9">100k</text>
<text x="344.7" y="48.9">100k</text>
<text x="28.9" y="111.1">R5</text>
<text x="51.9" y="111.1">R6</text>
<text x="74.8" y="111.1">R7</text>
<text x="97.7" y="111.1">R8</text>
<text x="120.6" y="111.1">R9</text>
<text x="145.3" y="111.1">R10</text>
<text x="170" y="111.1">R11</text>
<text x="194.7" y="111.1">R12</text>
<text x="219.4" y="111.1">R13</text>
<text x="245.9" y="111.1">R14</text>
<text x="272.3" y="111.1">R15</text>
<text x="298.8" y="111.1">R16</text>
<text x="323.5" y="111.1">R17</text>
<text x="348.2" y="111.1">R18</text>
<text x="372.9" y="111.1">R19</text>
<text x="394.1" y="111.1">R20</text>
<text x="28.9" y="114.2">220</text>
<text x="51.9" y="114.2">220</text>
<text x="74.8" y="114.2">220</text>
<text x="97.7" y="114.2">220</text>
<text x="120.6" y="114.2">220</text>
<text x="145.3" y="114.2">220</text>
<text x="170" y="114.2">220</text>
<text x="194.7" y="114.2">220</text>
<text x="219.4" y="114.2">220</text>
<text x="245.9" y="114.2">220</text>
<text x="272.3" y="114.2">220</text>
<text x="298.8" y="114.2">220</text>
<text x="323.5" y="114.2">220</text>
<text x="348.2" y="114.2">220</text>
<text x="372.9" y="114.2">220</text>
<text x="394.1" y="114.2">220</text>
<text x="18" y="183.4">R21</text>
<text x="40.9" y="183.4">R22</text>
<text x="63.9" y="183.4">R23</text>
<text x="86.8" y="183.4">R24</text>
<text x="109.7" y="183.4">R25</text>
<text x="134.4" y="183.4">R26</text>
<text x="159.1" y="183.4">R27</text>
<text x="183.8" y="183.4">R28</text>
<text x="208.5" y="183.4">R29</text>
<text x="234.9" y="183.4">R30</text>
<text x="261.4" y="183.4">R31</text>
<text x="287.9" y="183.4">R32</text>
<text x="312.6" y="183.4">R33</text>
<text x="337.3" y="183.4">R34</text>
<text x="361.9" y="183.4">R35</text>
<text x="383.1" y="183.4">R36</text>
<text x="18" y="186.5">10k</text>
<text x="40.9" y="186.5">10k</text>
<text x="63.9" y="186.5">10k</text>
<text x="86.8" y="186.5">10k</text>
<text x="109.7" y="186.5">10k</text>
<text x="134.4" y="186.5">10k</text>
<text x="159.1" y="186.5">10k</text>
<text x="183.8" y="186.5">10k</text>
<text x="208.5" y="186.5">10k</text>
<text x="234.9" y="186.5">10k</text>
<text x="261.4" y="186.5">10k</text>
<text x="287.9" y="186.5">10k</text>
<text x="312.6" y="186.5">10k</text>
<text x="337.3" y="186.5">10k</text>
<text x="361.9" y="186.5">10k</text>
<text x="383.1" y="186.5">10k</text>
<text x="16.5" y="195.7">100nF</text>
<text x="19.1" y="192.2">C2</text>
<text x="39.4" y="195.7">100nF</text>
<text x="42" y="192.2">C3</text>
<text x="62.4" y="195.7">100nF</text>
<text x="64.9" y="192.2">C4</text>
<text x="85.3" y="195.7">100nF</text>
<text x="87.9" y="192.2">C5</text>
<text x="108.2" y="195.7">100nF</text>
<text x="110.8" y="192.2">C6</text>
<text x="132.9" y="195.7">100nF</text>
<text x="135.5" y="192.2">C7</text>
<text x="157.6" y="195.7">100nF</text>
<text x="160.2" y="192.2">C8</text>
<text x="182.3" y="195.7">100nF</text>
<text x="184.9" y="192.2">C9</text>
<text x="207" y="195.7">100nF</text>
<text x="209.6" y="192.2">C10</text>
<text x="233.5" y="195.7">100nF</text>
<text x="236" y="192.2">C11</text>
<text x="259.9" y="195.7">100nF</text>
<text x="262.5" y="192.2">C12</text>
<text x="286.4" y="195.7">100nF</text>
<text x="288.9" y="192.2">C13</text>
<text x="311.1" y="195.7">100nF</text>
<text x="313.6" y="192.2">C14</text>
<text x="335.8" y="195.7">100nF</text>
<text x="338.3" y="192.2">C15</text>
<text x="360.5" y="195.7">100nF</text>
<text x="363" y="192.2">C16</text>
<text x="381.6" y="195.7">100nF</text>
<text x="384.2" y="192.2">C17</text>
</g>
<g font-size="3.2" fill="#f00">
<text x="86.6" y="23.1">24</text>
<text x="78.5" y="24.9">VCC</text>
</g>
<g font-size="3.2">
<text x="25.8" y="61.9">12</text>
<text x="31.3" y="63.7">GND</text>
<text x="15.5" y="138.1" transform="rotate(-90 15.5 138.1)">2</text>
<text x="26.1" y="138.1" transform="rotate(-90 26.1 138.1)">1</text>
<text x="38.5" y="138.1" transform="rotate(-90 38.5 138.1)">2</text>
<text x="49" y="138.1" transform="rotate(-90 49 138.1)">1</text>
<text x="61.4" y="138.1" transform="rotate(-90 61.4 138.1)">2</text>
<text x="72" y="138.1" transform="rotate(-90 72 138.1)">1</text>
<text x="84.3" y="138.1" transform="rotate(-90 84.3 138.1)">2</text>
<text x="94.9" y="138.1" transform="rotate(-90 94.9 138.1)">1</text>
<text x="107.2" y="138.1" transform="rotate(-90 107.2 138.1)">2</text>
<text x="117.8" y="138.1" transform="rotate(-90 117.8 138.1)">1</text>
<text x="131.9" y="138.1" transform="rotate(-90 131.9 138.1)">2</text>
<text x="142.5" y="138.1" transform="rotate(-90 142.5 138.1)">1</text>
<text x="156.6" y="138.1" transform="rotate(-90 156.6 138.1)">2</text>
<text x="167.2" y="138.1" transform="rotate(-90 167.2 138.1)">1</text>
<text x="181.3" y="138.1" transform="rotate(-90 181.3 138.1)">2</text>
<text x="191.9" y="138.1" transform="rotate(-90 191.9 138.1)">1</text>
<text x="206" y="138.1" transform="rotate(-90 206 138.1)">2</text>
<text x="216.6" y="138.1" transform="rotate(-90 216.6 138.1)">1</text>
<text x="232.5" y="138.1" transform="rotate(-90 232.5 138.1)">2</text>
<text x="243.1" y="138.1" transform="rotate(-90 243.1 138.1)">1</text>
<text x="258.9" y="138.1" transform="rotate(-90 258.9 138.1)">2</text>
<text x="269.5" y="138.1" transform="rotate(-90 269.5 138.1)">1</text>
<text x="285.4" y="138.1" transform="rotate(-90 285.4 138.1)">2</text>
<text x="296" y="138.1" transform="rotate(-90 296 138.1)">1</text>
<text x="310.1" y="138.1" transform="rotate(-90 310.1 138.1)">2</text>
<text x="320.7" y="138.1" transform="rotate(-90 320.7 138.1)">1</text>
<text x="334.8" y="138.1" transform="rotate(-90 334.8 138.1)">2</text>
<text x="345.4" y="138.1" transform="rotate(-90 345.4 138.1)">1</text>
<text x="359.5" y="138.1" transform="rotate(-90 359.5 138.1)">2</text>
<text x="370.1" y="138.1" transform="rotate(-90 370.1 138.1)">1</text>
<text x="380.6" y="138.1" transform="rotate(-90 380.6 138.1)">2</text>
<text x="391.2" y="138.1" transform="rotate(-90 391.2 138.1)">1</text>
<text x="15.5" y="168.3" transform="rotate(-90 15.5 168.3)">3</text>
<text x="26.1" y="168.3" transform="rotate(-90 26.1 168.3)">4</text>
<text x="38.5" y="168.3" transform="rotate(-90 38.5 168.3)">3</text>
<text x="49" y="168.3" transform="rotate(-90 49 168.3)">4</text>
<text x="61.4" y="168.3" transform="rotate(-90 61.4 168.3)">3</text>
<text x="72" y="168.3" transform="rotate(-90 72 168.3)">4</text>
<text x="84.3" y="168.3" transform="rotate(-90 84.3 168.3)">3</text>
<text x="94.9" y="168.3" transform="rotate(-90 94.9 168.3)">4</text>
<text x="107.2" y="168.3" transform="rotate(-90 107.2 168.3)">3</text>
<text x="117.8" y="168.3" transform="rotate(-90 117.8 168.3)">4</text>
<text x="131.9" y="168.3" transform="rotate(-90 131.9 168.3)">3</text>
<text x="142.5" y="168.3" transform="rotate(-90 142.5 168.3)">4</text>
<text x="156.6" y="168.3" transform="rotate(-90 156.6 168.3)">3</text>
<text x="167.2" y="168.3" transform="rotate(-90 167.2 168.3)">4</text>
<text x="181.3" y="168.3" transform="rotate(-90 181.3 168.3)">3</text>
<text x="191.9" y="168.3" transform="rotate(-90 191.9 168.3)">4</text>
<text x="206" y="168.3" transform="rotate(-90 206 168.3)">3</text>
<text x="216.6" y="168.3" transform="rotate(-90 216.6 168.3)">4</text>
<text x="232.5" y="168.3" transform="rotate(-90 232.5 168.3)">3</text>
<text x="243.1" y="168.3" transform="rotate(-90 243.1 168.3)">4</text>
<text x="258.9" y="168.3" transform="rotate(-90 258.9 168.3)">3</text>
<text x="269.5" y="168.3" transform="rotate(-90 269.5 168.3)">4</text>
<text x="285.4" y="168.3" transform="rotate(-90 285.4 168.3)">3</text>
<text x="296" y="168.3" transform="rotate(-90 296 168.3)">4</text>
<text x="310.1" y="168.3" transform="rotate(-90 310.1 168.3)">3</text>
<text x="320.7" y="168.3" transform="rotate(-90 320.7 168.3)">4</text>
<text x="334.8" y="168.3" transform="rotate(-90 334.8 168.3)">3</text>
<text x="345.4" y="168.3" transform="rotate(-90 345.4 168.3)">4</text>
<text x="359.5" y="168.3" transform="rotate(-90 359.5 168.3)">3</text>
<text x="370.1" y="168.3" transform="rotate(-90 370.1 168.3)">4</text>
<text x="380.6" y="168.3" transform="rotate(-90 380.6 168.3)">3</text>
<text x="391.2" y="168.3" transform="rotate(-90 391.2 168.3)">4</text>
</g>
<g font-size="2.5" fill="#000080">
<text x="13.2" y="151.3">QR1</text>
<text x="36.1" y="151.3">QR2</text>
<text x="59.1" y="151.3">QR3</text>
<text x="82" y="151.3">QR4</text>
<text x="104.9" y="151.3">QR5</text>
<text x="129.6" y="151.3">QR6</text>
<text x="154.3" y="151.3">QR7</text>
<text x="179" y="151.3">QR8</text>
<text x="203.7" y="151.3">QR9</text>
<text x="230.2" y="151.3">QR10</text>
<text x="256.6" y="151.3">QR11</text>
<text x="283.1" y="151.3">QR12</text>
<text x="307.8" y="151.3">QR13</text>
<text x="332.5" y="151.3">QR14</text>
<text x="357.2" y="151.3">QR15</text>
<text x="378.3" y="151.3">QR16</text>
</g>
</svg>
